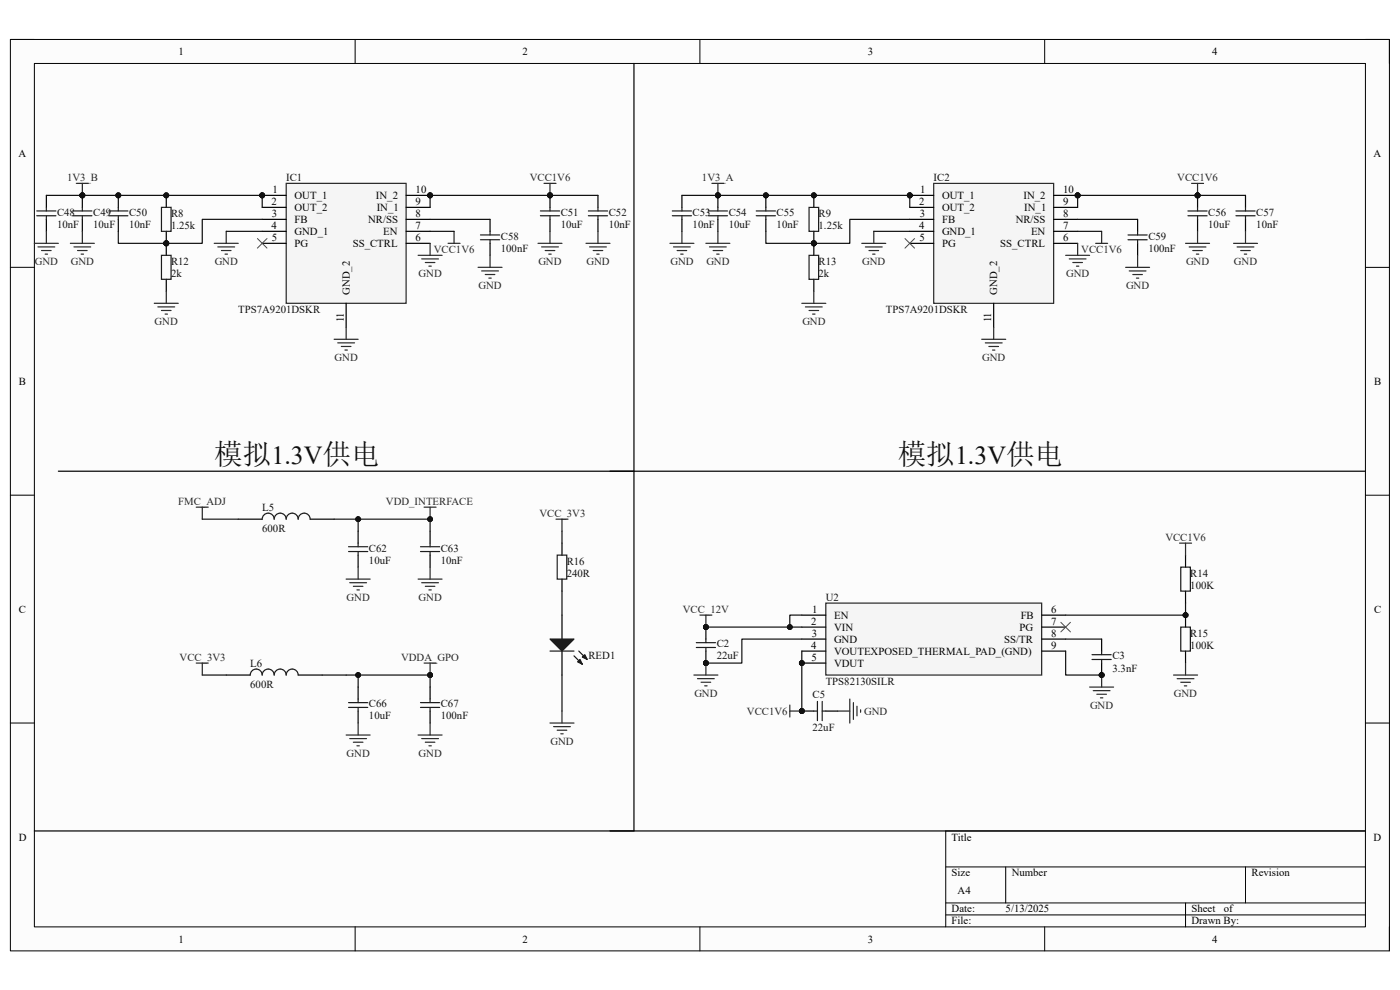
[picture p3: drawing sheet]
<svg xmlns="http://www.w3.org/2000/svg" width="297mm" height="210mm" viewBox="0 0 297 210" stroke-linecap="round" stroke-linejoin="round" font-family="sans-serif">
<path d="M2.2 8.4h292.6v193.3h-292.6z" fill-rule="evenodd" fill="#fcfcfc"/>
<path d="M2.2 8.4h292.6v193.3h-292.6z" fill="none" stroke="#000" stroke-width=".21"/>
<path d="M7.3 13.5h282.4v183.1h-282.4z" fill-rule="evenodd" fill="#fcfcfc"/>
<g fill="none" stroke="#000" stroke-width=".21">
<path d="M2.2 8.4h5.1M7.3 13.5h282.4v183.1h-282.4zM75.3 8.4v5.1M148.5 8.4v5.1M221.6 8.4v5.1M289.7 8.4h5.1v5.1M2.2 56.7h5.1M289.7 56.7h5.1M2.2 105h5.1M289.7 105.1h5.1M2.2 153.4h5.1M289.7 153.4h5.1"/>
<path d="M289.7 176.3h-89.1v20.3M75.3 196.6v5.1M148.5 196.6v5.1M200.6 183.9h89.1M200.6 191.5h89.1M200.6 194.1h89.1M213.4 183.9v7.6M221.6 196.6v5.1M251.5 191.5v5.1M264.2 183.9v7.6M294.8 196.6v5.1"/>
</g>
<path d="M134.5 13.5v162.8M12.4 100h277.3M7.3 176.3h282.4" fill="none" stroke="#000" stroke-width=".25"/>
<circle cx="170.1" cy="140.7" r=".51" fill="#0e0e0e"/>
<circle cx="170.1" cy="140.7" r=".51" fill="none" stroke="#0e0e0e" stroke-width=".21"/>
<path d="M175.2 127.9h45.8v15.3h-45.8z" fill-rule="evenodd" fill="#f5f5f5"/>
<path d="M175.2 127.9h45.8v15.3h-45.8z" fill="none" stroke="#262626" stroke-width=".25"/>
<path d="M170.1 130.5h5.1M170.1 133h5.1M170.1 135.6h5.1M170.1 138.1h5.1M170.1 140.7h5.1" fill="none" stroke="#000" stroke-width=".25"/>
<circle cx="170.1" cy="140.7" r=".51" fill="#0e0e0e"/>
<circle cx="170.1" cy="140.7" r=".51" fill="none" stroke="#0e0e0e" stroke-width=".21"/>
<path d="M221 130.5h5.1M221 133h5.1M221 135.6h5.1M221 138.1h5.1" fill="none" stroke="#000" stroke-width=".25"/>
<path d="M148.5 130.5h2.5M149.8 130.5v2.5" fill="none" stroke="#262626" stroke-width=".25"/>
<circle cx="149.8" cy="133" r=".51" fill="#0e0e0e"/>
<circle cx="149.8" cy="133" r=".51" fill="none" stroke="#0e0e0e" stroke-width=".21"/>
<circle cx="149.8" cy="140.7" r=".51" fill="#0e0e0e"/>
<circle cx="149.8" cy="140.7" r=".51" fill="none" stroke="#0e0e0e" stroke-width=".21"/>
<circle cx="149.8" cy="133" r=".51" fill="#0e0e0e"/>
<circle cx="149.8" cy="133" r=".51" fill="none" stroke="#0e0e0e" stroke-width=".21"/>
<path d="M149.8 138.1v2.6" fill="none" stroke="#000" stroke-width=".25"/>
<circle cx="149.8" cy="140.7" r=".51" fill="#0e0e0e"/>
<circle cx="149.8" cy="140.7" r=".51" fill="none" stroke="#0e0e0e" stroke-width=".21"/>
<path d="M149.8 133v2.6" fill="none" stroke="#000" stroke-width=".25"/>
<circle cx="149.8" cy="133" r=".51" fill="#0e0e0e"/>
<circle cx="149.8" cy="133" r=".51" fill="none" stroke="#0e0e0e" stroke-width=".21"/>
<path d="M147.7 136.3h4.1M147.7 137.4h4.1M149.8 135.6v.7M149.8 137.4v.7" fill="none" stroke="#1c1c1c" stroke-width=".25"/>
<path d="M147.2 143.2h5.1M148 144h3.5M148.7 144.7h2.1M149.5 145.5h.5M149.8 140.7v2.5" fill="none" stroke="#262626" stroke-width=".25"/>
<circle cx="149.8" cy="140.7" r=".51" fill="#0e0e0e"/>
<circle cx="149.8" cy="140.7" r=".51" fill="none" stroke="#0e0e0e" stroke-width=".21"/>
<circle cx="170.1" cy="150.8" r=".51" fill="#0e0e0e"/>
<circle cx="170.1" cy="150.8" r=".51" fill="none" stroke="#0e0e0e" stroke-width=".21"/>
<path d="M170.1 150.8h2.6M175.2 150.8h2.5" fill="none" stroke="#000" stroke-width=".25"/>
<circle cx="170.1" cy="150.8" r=".51" fill="#0e0e0e"/>
<circle cx="170.1" cy="150.8" r=".51" fill="none" stroke="#0e0e0e" stroke-width=".21"/>
<path d="M250.5 120.3h2v5.1h-2zM172.7 150.8h.7M173.4 148.8v4.1M174.4 148.8v4.1M174.4 150.8h.8" fill="none" stroke="#1c1c1c" stroke-width=".25"/>
<path d="M177.7 150.8h2.6M180.3 148.3v5.1M181 149.1v3.5M181.8 149.8v2.1M182.6 150.6v.5" fill="none" stroke="#262626" stroke-width=".25"/>
<path d="M251.5 117.8v2.5M251.5 125.4v2.5" fill="none" stroke="#000" stroke-width=".25"/>
<circle cx="251.5" cy="130.5" r=".51" fill="#0e0e0e"/>
<circle cx="251.5" cy="130.5" r=".51" fill="none" stroke="#0e0e0e" stroke-width=".21"/>
<path d="M251.5 130.5v2.5" fill="none" stroke="#000" stroke-width=".25"/>
<circle cx="251.5" cy="130.5" r=".51" fill="#0e0e0e"/>
<circle cx="251.5" cy="130.5" r=".51" fill="none" stroke="#0e0e0e" stroke-width=".21"/>
<path d="M251.5 138.1v2.6" fill="none" stroke="#000" stroke-width=".25"/>
<path d="M250.5 133h2v5.1h-2z" fill="none" stroke="#1c1c1c" stroke-width=".25"/>
<path d="M249 143.2h5.1M249.7 144h3.6M250.5 144.7h2M251.3 145.5h.5M251.5 140.7v2.5" fill="none" stroke="#262626" stroke-width=".25"/>
<circle cx="233.7" cy="143.2" r=".51" fill="#0e0e0e"/>
<circle cx="233.7" cy="143.2" r=".51" fill="none" stroke="#0e0e0e" stroke-width=".21"/>
<path d="M233.7 135.6v2.5M233.7 140.7v2.5" fill="none" stroke="#000" stroke-width=".25"/>
<circle cx="233.7" cy="143.2" r=".51" fill="#0e0e0e"/>
<circle cx="233.7" cy="143.2" r=".51" fill="none" stroke="#0e0e0e" stroke-width=".21"/>
<path d="M231.7 139.9h4M231.7 138.9h4M233.7 138.1v.8M233.7 139.9v.8" fill="none" stroke="#1c1c1c" stroke-width=".25"/>
<path d="M231.2 145.8h5.1M231.9 146.5h3.6M232.7 147.3h2M233.5 148h.5M233.7 143.2v2.6" fill="none" stroke="#262626" stroke-width=".25"/>
<circle cx="233.7" cy="143.2" r=".51" fill="#0e0e0e"/>
<circle cx="233.7" cy="143.2" r=".51" fill="none" stroke="#0e0e0e" stroke-width=".21"/>
<path d="M225.1 132l2 2M227.1 132l-2 2" fill="none" stroke="#4c4c4c" stroke-width=".21"/>
<path d="M250.2 115.2h2.6M251.5 115.2v2.6M167.6 149.6v2.5M167.6 150.8h2.5" fill="none" stroke="#262626" stroke-width=".25"/>
<circle cx="170.1" cy="150.8" r=".51" fill="#0e0e0e"/>
<circle cx="170.1" cy="150.8" r=".51" fill="none" stroke="#0e0e0e" stroke-width=".21"/>
<circle cx="193" cy="41.4" r=".51" fill="#0e0e0e"/>
<circle cx="193" cy="41.4" r=".51" fill="none" stroke="#0e0e0e" stroke-width=".21"/>
<circle cx="228.6" cy="41.4" r=".51" fill="#0e0e0e"/>
<circle cx="228.6" cy="41.4" r=".51" fill="none" stroke="#0e0e0e" stroke-width=".21"/>
<path d="M198.1 38.9h25.4v25.4h-25.4z" fill-rule="evenodd" fill="#f5f5f5"/>
<path d="M198.1 38.9h25.4v25.4h-25.4z" fill="none" stroke="#262626" stroke-width=".25"/>
<path d="M193 41.4h5.1" fill="none" stroke="#000" stroke-width=".25"/>
<circle cx="193" cy="41.4" r=".51" fill="#0e0e0e"/>
<circle cx="193" cy="41.4" r=".51" fill="none" stroke="#0e0e0e" stroke-width=".21"/>
<path d="M193 44h5.1M193 46.5h5.1M193 49.1h5.1M193 51.6h5.1M223.5 41.4h5.1M210.8 64.3v5.1" fill="none" stroke="#000" stroke-width=".25"/>
<circle cx="228.6" cy="41.4" r=".51" fill="#0e0e0e"/>
<circle cx="228.6" cy="41.4" r=".51" fill="none" stroke="#0e0e0e" stroke-width=".21"/>
<path d="M223.5 44h5.1M223.5 46.5h5.1M223.5 49.1h5.1M223.5 51.6h5.1" fill="none" stroke="#000" stroke-width=".25"/>
<circle cx="254.1" cy="41.4" r=".51" fill="#0e0e0e"/>
<circle cx="254.1" cy="41.4" r=".51" fill="none" stroke="#0e0e0e" stroke-width=".21"/>
<path d="M254.1 41.4v2.6M254.1 46.5v2.6" fill="none" stroke="#000" stroke-width=".25"/>
<circle cx="254.1" cy="41.4" r=".51" fill="#0e0e0e"/>
<circle cx="254.1" cy="41.4" r=".51" fill="none" stroke="#0e0e0e" stroke-width=".21"/>
<path d="M239.3 49.8h4.1M239.3 50.9h4.1M241.3 49.1v.7M241.3 50.9v.7M252 44.8h4.1M252 45.8h4.1M254.1 44v.8M254.1 45.8v.7" fill="none" stroke="#1c1c1c" stroke-width=".25"/>
<path d="M238.8 56.7h5.1M239.6 57.5h3.5M240.3 58.2h2.1M241.1 59h.5M241.3 54.2v2.5M251.5 51.6h5.1M252.3 52.4h3.5M253 53.1h2.1M253.8 53.9h.5M254.1 49.1v2.5" fill="none" stroke="#262626" stroke-width=".25"/>
<path d="M241.3 46.5v2.6M241.3 51.6v2.6" fill="none" stroke="#000" stroke-width=".25"/>
<circle cx="152.3" cy="41.4" r=".51" fill="#0e0e0e"/>
<circle cx="152.3" cy="41.4" r=".51" fill="none" stroke="#0e0e0e" stroke-width=".21"/>
<path d="M152.3 41.4v2.6M152.3 46.5v2.6" fill="none" stroke="#000" stroke-width=".25"/>
<circle cx="152.3" cy="41.4" r=".51" fill="#0e0e0e"/>
<circle cx="152.3" cy="41.4" r=".51" fill="none" stroke="#0e0e0e" stroke-width=".21"/>
<path d="M150.3 44.8h4M150.3 45.8h4M152.3 44v.8M152.3 45.8v.7" fill="none" stroke="#1c1c1c" stroke-width=".25"/>
<path d="M151 38.9h2.6M152.3 38.9v2.5" fill="none" stroke="#262626" stroke-width=".25"/>
<circle cx="152.3" cy="41.4" r=".51" fill="#0e0e0e"/>
<circle cx="152.3" cy="41.4" r=".51" fill="none" stroke="#0e0e0e" stroke-width=".21"/>
<path d="M149.8 51.6h5M150.5 52.4h3.6M151.3 53.1h2M152 53.9h.6M152.3 49.1v2.5" fill="none" stroke="#262626" stroke-width=".25"/>
<circle cx="172.7" cy="41.4" r=".51" fill="#0e0e0e"/>
<circle cx="172.7" cy="41.4" r=".51" fill="none" stroke="#0e0e0e" stroke-width=".21"/>
<circle cx="172.7" cy="51.6" r=".51" fill="#0e0e0e"/>
<circle cx="172.7" cy="51.6" r=".51" fill="none" stroke="#0e0e0e" stroke-width=".21"/>
<path d="M172.7 41.4v2.6" fill="none" stroke="#000" stroke-width=".25"/>
<circle cx="172.7" cy="41.4" r=".51" fill="#0e0e0e"/>
<circle cx="172.7" cy="41.4" r=".51" fill="none" stroke="#0e0e0e" stroke-width=".21"/>
<path d="M172.7 49.1v2.5" fill="none" stroke="#000" stroke-width=".25"/>
<circle cx="172.7" cy="51.6" r=".51" fill="#0e0e0e"/>
<circle cx="172.7" cy="51.6" r=".51" fill="none" stroke="#0e0e0e" stroke-width=".21"/>
<path d="M171.6 44h2.1v5.1h-2.1z" fill="none" stroke="#1c1c1c" stroke-width=".25"/>
<circle cx="172.7" cy="51.6" r=".51" fill="#0e0e0e"/>
<circle cx="172.7" cy="51.6" r=".51" fill="none" stroke="#0e0e0e" stroke-width=".21"/>
<path d="M172.7 51.6v2.6" fill="none" stroke="#000" stroke-width=".25"/>
<circle cx="172.7" cy="51.6" r=".51" fill="#0e0e0e"/>
<circle cx="172.7" cy="51.6" r=".51" fill="none" stroke="#0e0e0e" stroke-width=".21"/>
<path d="M172.7 59.3v2.5" fill="none" stroke="#000" stroke-width=".25"/>
<path d="M171.6 54.2h2.1v5.1h-2.1z" fill="none" stroke="#1c1c1c" stroke-width=".25"/>
<circle cx="162.5" cy="41.4" r=".51" fill="#0e0e0e"/>
<circle cx="162.5" cy="41.4" r=".51" fill="none" stroke="#0e0e0e" stroke-width=".21"/>
<path d="M162.5 41.4v2.6M162.5 46.5v2.6" fill="none" stroke="#000" stroke-width=".25"/>
<circle cx="162.5" cy="41.4" r=".51" fill="#0e0e0e"/>
<circle cx="162.5" cy="41.4" r=".51" fill="none" stroke="#0e0e0e" stroke-width=".21"/>
<path d="M160.4 44.8h4.1M160.4 45.8h4.1M162.5 44v.8M162.5 45.8v.7" fill="none" stroke="#1c1c1c" stroke-width=".25"/>
<g fill="none" stroke="#262626" stroke-width=".25">
<path d="M182.8 51.6h5.1M183.6 52.4h3.6M184.4 53.1h2M185.1 53.9h.5M185.4 49.1v2.5M226.1 54.2h5.1M226.8 54.9h3.6M227.6 55.7h2M228.4 56.5h.5M228.6 51.6v2.6M170.1 64.3h5.1M170.9 65.1h3.5"/>
<path d="M171.6 65.9h2.1M172.4 66.6h.5M172.7 61.8v2.5M208.3 72h5.1M209 72.7h3.6M209.8 73.5h2M210.6 74.3h.5M210.8 69.4v2.6"/>
</g>
<path d="M192 50.6l2 2M194 50.6l-2 2" fill="none" stroke="#4c4c4c" stroke-width=".21"/>
<circle cx="55.6" cy="41.4" r=".51" fill="#0e0e0e"/>
<circle cx="55.6" cy="41.4" r=".51" fill="none" stroke="#0e0e0e" stroke-width=".21"/>
<circle cx="91.2" cy="41.4" r=".51" fill="#0e0e0e"/>
<circle cx="91.2" cy="41.4" r=".51" fill="none" stroke="#0e0e0e" stroke-width=".21"/>
<path d="M60.7 38.9h25.5v25.4h-25.5z" fill-rule="evenodd" fill="#f5f5f5"/>
<path d="M60.7 38.9h25.5v25.4h-25.5z" fill="none" stroke="#262626" stroke-width=".25"/>
<path d="M55.6 41.4h5.1" fill="none" stroke="#000" stroke-width=".25"/>
<circle cx="55.6" cy="41.4" r=".51" fill="#0e0e0e"/>
<circle cx="55.6" cy="41.4" r=".51" fill="none" stroke="#0e0e0e" stroke-width=".21"/>
<path d="M55.6 44h5.1M55.6 46.5h5.1M55.6 49.1h5.1M55.6 51.6h5.1M86.2 41.4h5M73.4 64.3v5.1" fill="none" stroke="#000" stroke-width=".25"/>
<circle cx="91.2" cy="41.4" r=".51" fill="#0e0e0e"/>
<circle cx="91.2" cy="41.4" r=".51" fill="none" stroke="#0e0e0e" stroke-width=".21"/>
<path d="M86.2 44h5M86.2 46.5h5M86.2 49.1h5M86.2 51.6h5" fill="none" stroke="#000" stroke-width=".25"/>
<circle cx="116.7" cy="41.4" r=".51" fill="#0e0e0e"/>
<circle cx="116.7" cy="41.4" r=".51" fill="none" stroke="#0e0e0e" stroke-width=".21"/>
<path d="M116.7 41.4v2.6M116.7 46.5v2.6" fill="none" stroke="#000" stroke-width=".25"/>
<circle cx="116.7" cy="41.4" r=".51" fill="#0e0e0e"/>
<circle cx="116.7" cy="41.4" r=".51" fill="none" stroke="#0e0e0e" stroke-width=".21"/>
<path d="M101.9 49.8h4.1M101.9 50.9h4.1M104 49.1v.7M104 50.9v.7M114.6 44.8h4.1M114.6 45.8h4.1M116.7 44v.8M116.7 45.8v.7" fill="none" stroke="#1c1c1c" stroke-width=".25"/>
<path d="M101.4 56.7h5.1M102.2 57.5h3.5M102.9 58.2h2.1M103.7 59h.5M104 54.2v2.5M114.1 51.6h5.1M114.9 52.4h3.6M115.7 53.1h2M116.4 53.9h.5M116.7 49.1v2.5" fill="none" stroke="#262626" stroke-width=".25"/>
<path d="M104 46.5v2.6M104 51.6v2.6" fill="none" stroke="#000" stroke-width=".25"/>
<circle cx="17.5" cy="41.4" r=".51" fill="#0e0e0e"/>
<circle cx="17.5" cy="41.4" r=".51" fill="none" stroke="#0e0e0e" stroke-width=".21"/>
<path d="M17.5 41.4v2.6M17.5 46.5v2.6" fill="none" stroke="#000" stroke-width=".25"/>
<circle cx="17.5" cy="41.4" r=".51" fill="#0e0e0e"/>
<circle cx="17.5" cy="41.4" r=".51" fill="none" stroke="#0e0e0e" stroke-width=".21"/>
<path d="M15.4 44.8h4.1M15.4 45.8h4.1M17.5 44v.8M17.5 45.8v.7" fill="none" stroke="#1c1c1c" stroke-width=".25"/>
<path d="M16.2 38.9h2.5M17.5 38.9v2.5" fill="none" stroke="#262626" stroke-width=".25"/>
<circle cx="17.5" cy="41.4" r=".51" fill="#0e0e0e"/>
<circle cx="17.5" cy="41.4" r=".51" fill="none" stroke="#0e0e0e" stroke-width=".21"/>
<path d="M14.9 51.6h5.1M15.7 52.4h3.5M16.4 53.1h2.1M17.2 53.9h.5M17.5 49.1v2.5" fill="none" stroke="#262626" stroke-width=".25"/>
<circle cx="35.3" cy="41.4" r=".51" fill="#0e0e0e"/>
<circle cx="35.3" cy="41.4" r=".51" fill="none" stroke="#0e0e0e" stroke-width=".21"/>
<circle cx="35.3" cy="51.6" r=".51" fill="#0e0e0e"/>
<circle cx="35.3" cy="51.6" r=".51" fill="none" stroke="#0e0e0e" stroke-width=".21"/>
<path d="M35.3 41.4v2.6" fill="none" stroke="#000" stroke-width=".25"/>
<circle cx="35.3" cy="41.4" r=".51" fill="#0e0e0e"/>
<circle cx="35.3" cy="41.4" r=".51" fill="none" stroke="#0e0e0e" stroke-width=".21"/>
<path d="M35.3 49.1v2.5" fill="none" stroke="#000" stroke-width=".25"/>
<circle cx="35.3" cy="51.6" r=".51" fill="#0e0e0e"/>
<circle cx="35.3" cy="51.6" r=".51" fill="none" stroke="#0e0e0e" stroke-width=".21"/>
<path d="M34.3 44h2v5.1h-2z" fill="none" stroke="#1c1c1c" stroke-width=".25"/>
<circle cx="35.3" cy="51.6" r=".51" fill="#0e0e0e"/>
<circle cx="35.3" cy="51.6" r=".51" fill="none" stroke="#0e0e0e" stroke-width=".21"/>
<path d="M35.3 51.6v2.6" fill="none" stroke="#000" stroke-width=".25"/>
<circle cx="35.3" cy="51.6" r=".51" fill="#0e0e0e"/>
<circle cx="35.3" cy="51.6" r=".51" fill="none" stroke="#0e0e0e" stroke-width=".21"/>
<path d="M35.3 59.3v2.5" fill="none" stroke="#000" stroke-width=".25"/>
<path d="M34.3 54.2h2v5.1h-2z" fill="none" stroke="#1c1c1c" stroke-width=".25"/>
<circle cx="25.1" cy="41.4" r=".51" fill="#0e0e0e"/>
<circle cx="25.1" cy="41.4" r=".51" fill="none" stroke="#0e0e0e" stroke-width=".21"/>
<path d="M25.1 41.4v2.6M25.1 46.5v2.6" fill="none" stroke="#000" stroke-width=".25"/>
<circle cx="25.1" cy="41.4" r=".51" fill="#0e0e0e"/>
<circle cx="25.1" cy="41.4" r=".51" fill="none" stroke="#0e0e0e" stroke-width=".21"/>
<g fill="none" stroke="#1c1c1c" stroke-width=".25">
<path d="M23.1 44.8h4M23.1 45.8h4M25.1 44v.8M25.1 45.8v.7M55.6 110.1a1.27 1.27 0 0 1 1.3-1.2 1.27 1.27 0 0 1 1.3 1.2 1.27 1.27 0 0 1 1.2-1.2 1.27 1.27 0 0 1 1.3 1.2 1.27 1.27 0 0 1 1.3-1.2 1.27 1.27 0 0 1 1.3 1.2 1.27 1.27 0 0 1 1.2-1.2 1.27 1.27 0 0 1 1.3 1.2M73.9 116h4.1M73.9 117h4.1M76 115.2v.8M76 117v.8M89.2 116h4.1M89.2 117h4.1M91.2 115.2v.8"/>
<path d="M91.2 117v.8"/>
</g>
<g fill="none" stroke="#262626" stroke-width=".25">
<path d="M45.5 51.6h5M46.2 52.4h3.6M47 53.1h2M47.7 53.9h.5M48 49.1v2.5M88.7 54.2h5.1M89.5 54.9h3.5M90.2 55.7h2.1M91 56.5h.5M91.2 51.6v2.6M32.7 64.3h5.1M33.5 65.1h3.6"/>
<path d="M34.3 65.9h2M35 66.6h.5M35.3 61.8v2.5M70.9 72h5.1M71.7 72.7h3.5M72.4 73.5h2.1M73.2 74.3h.5M73.4 69.4v2.6M90 107.6h2.5M91.2 107.6v2.5M73.4 122.9h5.1M74.2 123.6h3.6"/>
<path d="M75 124.4h2M75.7 125.1h.5M76 120.3v2.6M88.7 122.9h5.1M89.5 123.6h3.5M90.2 124.4h2.1M91 125.1h.5M91.2 120.3v2.6"/>
</g>
<path d="M54.6 50.6l2 2M56.6 50.6l-2 2" fill="none" stroke="#4c4c4c" stroke-width=".21"/>
<path d="M50.5 110.1h5.1M65.8 110.1h5.1M76 112.7v2.5M76 117.8v2.5M91.2 112.7v2.5M91.2 117.8v2.5" fill="none" stroke="#000" stroke-width=".25"/>
<circle cx="91.2" cy="110.1" r=".51" fill="#0e0e0e"/>
<circle cx="91.2" cy="110.1" r=".51" fill="none" stroke="#0e0e0e" stroke-width=".21"/>
<path d="M41.6 107.6h2.6M42.9 107.6v2.5" fill="none" stroke="#262626" stroke-width=".25"/>
<path d="M119.2 115.2v2.6M119.2 122.9v2.5M119.2 130.5v5.1M119.2 138.1v5.1" fill="none" stroke="#000" stroke-width=".25"/>
<path d="M118.2 117.8h2v5.1h-2z" fill="none" stroke="#1c1c1c" stroke-width=".25"/>
<path d="M116.7 135.6h5.1l-2.6 2.5z" fill="#1c1c1c"/>
<path d="M116.7 135.6h5.1l-2.6 2.5zM121.8 139.1l1.7 1.8M122.8 138.1l1.8 1.8" fill="none" stroke="#1c1c1c" stroke-width=".25"/>
<path d="M122.5 140.4l.5-.5 .5 1z" fill="#1c1c1c"/>
<path d="M122.5 140.4l.5-.5 .5 1z" fill="none" stroke="#1c1c1c" stroke-width=".25"/>
<path d="M123.5 139.4l.6-.5 .5 1z" fill="#1c1c1c"/>
<g fill="none" stroke="#1c1c1c" stroke-width=".25">
<path d="M7.8 44.8h4.1M7.8 45.8h4.1M9.8 44v.8M9.8 45.8v.7M124.8 44.8h4.1M124.8 45.8h4.1M126.9 44v.8M126.9 45.8v.7M142.6 44.8h4.1M142.6 45.8h4.1M144.7 44v.8M144.7 45.8v.7"/>
<path d="M262.2 44.8h4.1M262.2 45.8h4.1M264.2 44v.8M264.2 45.8v.7M116.7 138.1h5.1M123.5 139.4l.6-.5 .5 1z"/>
</g>
<g fill="none" stroke="#262626" stroke-width=".25">
<path d="M252.8 38.9h2.5M254.1 38.9v2.5M7.3 51.6h5.1M8.1 52.4h3.5M8.8 53.1h2.1M9.6 53.9h.5M9.8 49.1v2.5M124.3 51.6h5.1M125.1 52.4h3.5M125.8 53.1h2.1M126.6 53.9h.5M126.9 49.1v2.5"/>
<path d="M142.1 51.6h5.1M142.9 52.4h3.5M143.6 53.1h2.1M144.4 53.9h.5M144.7 49.1v2.5M261.7 51.6h5.1M262.5 52.4h3.5M263.2 53.1h2.1M264 53.9h.5M264.2 49.1v2.5M116.7 153.4h5.1M117.4 154.1h3.6"/>
<path d="M118.2 154.9h2M119 155.7h.5M119.2 150.8v2.6"/>
</g>
<path d="M9.8 41.4v2.6M9.8 46.5v2.6M126.9 41.4v2.6M126.9 46.5v2.6M144.7 41.4v2.6M144.7 46.5v2.6M264.2 41.4v2.6M264.2 46.5v2.6" fill="none" stroke="#000" stroke-width=".25"/>
<circle cx="254.1" cy="41.4" r=".51" fill="#0e0e0e"/>
<circle cx="254.1" cy="41.4" r=".51" fill="none" stroke="#0e0e0e" stroke-width=".21"/>
<path d="M115.4 38.9h2.6M116.7 38.9v2.5" fill="none" stroke="#262626" stroke-width=".25"/>
<circle cx="116.7" cy="41.4" r=".51" fill="#0e0e0e"/>
<circle cx="116.7" cy="41.4" r=".51" fill="none" stroke="#0e0e0e" stroke-width=".21"/>
<path d="M48 143.2h5.1M63.3 143.2h5M76 145.7v2.6M76 150.8v2.6M91.2 145.7v2.6M91.2 150.8v2.6" fill="none" stroke="#000" stroke-width=".25"/>
<path d="M53.1 143.2a1.27 1.27 0 0 1 1.3-1.3 1.27 1.27 0 0 1 1.2 1.3 1.27 1.27 0 0 1 1.3-1.3 1.27 1.27 0 0 1 1.3 1.3 1.27 1.27 0 0 1 1.2-1.3 1.27 1.27 0 0 1 1.3 1.3 1.27 1.27 0 0 1 1.3-1.3 1.27 1.27 0 0 1 1.3 1.3M73.9 149.1h4.1M73.9 150.1h4.1M76 148.3v.8M76 150.1v.7M89.2 149.1h4.1M89.2 150.1h4.1M91.2 148.3v.8M91.2 150.1v.7" fill="none" stroke="#1c1c1c" stroke-width=".25"/>
<path d="M73.4 155.9h5.1M74.2 156.7h3.6M75 157.5h2M75.7 158.2h.5M76 153.4v2.5M88.7 155.9h5.1M89.5 156.7h3.5M90 140.7h2.5M90.2 157.5h2.1M91 158.2h.5M91.2 140.7v2.5M91.2 153.4v2.5" fill="none" stroke="#262626" stroke-width=".25"/>
<circle cx="91.2" cy="143.2" r=".51" fill="#0e0e0e"/>
<circle cx="91.2" cy="143.2" r=".51" fill="none" stroke="#0e0e0e" stroke-width=".21"/>
<path d="M95.1 51.6h2.5M96.3 49.1v2.5M232.4 51.6h2.6M233.7 49.1v2.5M118 110.1h2.5M119.2 110.1v2.6M41.6 140.7h2.6M42.9 140.7v2.5" fill="none" stroke="#262626" stroke-width=".25"/>
<path d="M149.8 133h20.3" fill="none" stroke="#0e0e0e" stroke-width=".25"/>
<circle cx="167.6" cy="133" r=".51" fill="#0e0e0e"/>
<circle cx="167.6" cy="133" r=".51" fill="none" stroke="#0e0e0e" stroke-width=".21"/>
<circle cx="149.8" cy="133" r=".51" fill="#0e0e0e"/>
<circle cx="149.8" cy="133" r=".51" fill="none" stroke="#0e0e0e" stroke-width=".21"/>
<path d="M170.1 135.6h-12.7v5.1h-7.6" fill="none" stroke="#0e0e0e" stroke-width=".25"/>
<circle cx="149.8" cy="140.7" r=".51" fill="#0e0e0e"/>
<circle cx="149.8" cy="140.7" r=".51" fill="none" stroke="#0e0e0e" stroke-width=".21"/>
<path d="M170.1 138.1v12.7" fill="none" stroke="#0e0e0e" stroke-width=".25"/>
<circle cx="170.1" cy="140.7" r=".51" fill="#0e0e0e"/>
<circle cx="170.1" cy="140.7" r=".51" fill="none" stroke="#0e0e0e" stroke-width=".21"/>
<circle cx="170.1" cy="150.8" r=".51" fill="#0e0e0e"/>
<circle cx="170.1" cy="150.8" r=".51" fill="none" stroke="#0e0e0e" stroke-width=".21"/>
<path d="M226.1 135.6h7.6M251.5 127.9v2.6h-25.4" fill="none" stroke="#0e0e0e" stroke-width=".25"/>
<circle cx="251.5" cy="130.5" r=".51" fill="#0e0e0e"/>
<circle cx="251.5" cy="130.5" r=".51" fill="none" stroke="#0e0e0e" stroke-width=".21"/>
<path d="M226.1 138.1v5.1h7.6" fill="none" stroke="#0e0e0e" stroke-width=".25"/>
<circle cx="233.7" cy="143.2" r=".51" fill="#0e0e0e"/>
<circle cx="233.7" cy="143.2" r=".51" fill="none" stroke="#0e0e0e" stroke-width=".21"/>
<path d="M170.1 130.5h-2.5v2.5" fill="none" stroke="#0e0e0e" stroke-width=".25"/>
<circle cx="167.6" cy="133" r=".51" fill="#0e0e0e"/>
<circle cx="167.6" cy="133" r=".51" fill="none" stroke="#0e0e0e" stroke-width=".21"/>
<path d="M228.6 41.4v2.6" fill="none" stroke="#0e0e0e" stroke-width=".25"/>
<circle cx="228.6" cy="41.4" r=".51" fill="#0e0e0e"/>
<circle cx="228.6" cy="41.4" r=".51" fill="none" stroke="#0e0e0e" stroke-width=".21"/>
<path d="M228.6 41.4h25.5" fill="none" stroke="#0e0e0e" stroke-width=".25"/>
<circle cx="228.6" cy="41.4" r=".51" fill="#0e0e0e"/>
<circle cx="228.6" cy="41.4" r=".51" fill="none" stroke="#0e0e0e" stroke-width=".21"/>
<circle cx="254.1" cy="41.4" r=".51" fill="#0e0e0e"/>
<circle cx="254.1" cy="41.4" r=".51" fill="none" stroke="#0e0e0e" stroke-width=".21"/>
<path d="M162.5 49.1v2.5h10.2M228.6 46.5h12.7M228.6 49.1h5.1" fill="none" stroke="#0e0e0e" stroke-width=".25"/>
<circle cx="172.7" cy="51.6" r=".51" fill="#0e0e0e"/>
<circle cx="172.7" cy="51.6" r=".51" fill="none" stroke="#0e0e0e" stroke-width=".21"/>
<path d="M193 41.4v2.6" fill="none" stroke="#0e0e0e" stroke-width=".25"/>
<circle cx="193" cy="41.4" r=".51" fill="#0e0e0e"/>
<circle cx="193" cy="41.4" r=".51" fill="none" stroke="#0e0e0e" stroke-width=".21"/>
<path d="M185.4 49.1h7.6M193 46.5h-12.7v5.1h-7.6" fill="none" stroke="#0e0e0e" stroke-width=".25"/>
<circle cx="172.7" cy="51.6" r=".51" fill="#0e0e0e"/>
<circle cx="172.7" cy="51.6" r=".51" fill="none" stroke="#0e0e0e" stroke-width=".21"/>
<path d="M152.3 41.4h40.7" fill="none" stroke="#0e0e0e" stroke-width=".25"/>
<circle cx="193" cy="41.4" r=".51" fill="#0e0e0e"/>
<circle cx="193" cy="41.4" r=".51" fill="none" stroke="#0e0e0e" stroke-width=".21"/>
<circle cx="172.7" cy="41.4" r=".51" fill="#0e0e0e"/>
<circle cx="172.7" cy="41.4" r=".51" fill="none" stroke="#0e0e0e" stroke-width=".21"/>
<circle cx="162.5" cy="41.4" r=".51" fill="#0e0e0e"/>
<circle cx="162.5" cy="41.4" r=".51" fill="none" stroke="#0e0e0e" stroke-width=".21"/>
<circle cx="152.3" cy="41.4" r=".51" fill="#0e0e0e"/>
<circle cx="152.3" cy="41.4" r=".51" fill="none" stroke="#0e0e0e" stroke-width=".21"/>
<path d="M91.2 41.4v2.6" fill="none" stroke="#0e0e0e" stroke-width=".25"/>
<circle cx="91.2" cy="41.4" r=".51" fill="#0e0e0e"/>
<circle cx="91.2" cy="41.4" r=".51" fill="none" stroke="#0e0e0e" stroke-width=".21"/>
<path d="M91.2 41.4h25.5" fill="none" stroke="#0e0e0e" stroke-width=".25"/>
<circle cx="91.2" cy="41.4" r=".51" fill="#0e0e0e"/>
<circle cx="91.2" cy="41.4" r=".51" fill="none" stroke="#0e0e0e" stroke-width=".21"/>
<circle cx="116.7" cy="41.4" r=".51" fill="#0e0e0e"/>
<circle cx="116.7" cy="41.4" r=".51" fill="none" stroke="#0e0e0e" stroke-width=".21"/>
<path d="M25.1 49.1v2.5h10.2M91.2 46.5h12.8M91.2 49.1h5.1" fill="none" stroke="#0e0e0e" stroke-width=".25"/>
<circle cx="35.3" cy="51.6" r=".51" fill="#0e0e0e"/>
<circle cx="35.3" cy="51.6" r=".51" fill="none" stroke="#0e0e0e" stroke-width=".21"/>
<path d="M55.6 41.4v2.6" fill="none" stroke="#0e0e0e" stroke-width=".25"/>
<circle cx="55.6" cy="41.4" r=".51" fill="#0e0e0e"/>
<circle cx="55.6" cy="41.4" r=".51" fill="none" stroke="#0e0e0e" stroke-width=".21"/>
<path d="M48 49.1h7.6M55.6 46.5h-12.7v5.1h-7.6" fill="none" stroke="#0e0e0e" stroke-width=".25"/>
<circle cx="35.3" cy="51.6" r=".51" fill="#0e0e0e"/>
<circle cx="35.3" cy="51.6" r=".51" fill="none" stroke="#0e0e0e" stroke-width=".21"/>
<path d="M17.5 41.4h38.1" fill="none" stroke="#0e0e0e" stroke-width=".25"/>
<circle cx="55.6" cy="41.4" r=".51" fill="#0e0e0e"/>
<circle cx="55.6" cy="41.4" r=".51" fill="none" stroke="#0e0e0e" stroke-width=".21"/>
<circle cx="35.3" cy="41.4" r=".51" fill="#0e0e0e"/>
<circle cx="35.3" cy="41.4" r=".51" fill="none" stroke="#0e0e0e" stroke-width=".21"/>
<circle cx="25.1" cy="41.4" r=".51" fill="#0e0e0e"/>
<circle cx="25.1" cy="41.4" r=".51" fill="none" stroke="#0e0e0e" stroke-width=".21"/>
<circle cx="17.5" cy="41.4" r=".51" fill="#0e0e0e"/>
<circle cx="17.5" cy="41.4" r=".51" fill="none" stroke="#0e0e0e" stroke-width=".21"/>
<path d="M42.9 110.1h7.6M76 110.1v2.6" fill="none" stroke="#0e0e0e" stroke-width=".25"/>
<circle cx="76" cy="110.1" r=".51" fill="#0e0e0e"/>
<circle cx="76" cy="110.1" r=".51" fill="none" stroke="#0e0e0e" stroke-width=".21"/>
<path d="M9.8 41.4h7.7M119.2 112.7v2.5M119.2 125.4v5.1M119.2 143.2v7.6" fill="none" stroke="#0e0e0e" stroke-width=".25"/>
<circle cx="17.5" cy="41.4" r=".51" fill="#0e0e0e"/>
<circle cx="17.5" cy="41.4" r=".51" fill="none" stroke="#0e0e0e" stroke-width=".21"/>
<path d="M116.7 41.4h10.2" fill="none" stroke="#0e0e0e" stroke-width=".25"/>
<circle cx="116.7" cy="41.4" r=".51" fill="#0e0e0e"/>
<circle cx="116.7" cy="41.4" r=".51" fill="none" stroke="#0e0e0e" stroke-width=".21"/>
<path d="M144.7 41.4h7.6" fill="none" stroke="#0e0e0e" stroke-width=".25"/>
<circle cx="152.3" cy="41.4" r=".51" fill="#0e0e0e"/>
<circle cx="152.3" cy="41.4" r=".51" fill="none" stroke="#0e0e0e" stroke-width=".21"/>
<path d="M254.1 41.4h10.1" fill="none" stroke="#0e0e0e" stroke-width=".25"/>
<circle cx="254.1" cy="41.4" r=".51" fill="#0e0e0e"/>
<circle cx="254.1" cy="41.4" r=".51" fill="none" stroke="#0e0e0e" stroke-width=".21"/>
<path d="M70.9 110.1h20.3v2.6" fill="none" stroke="#0e0e0e" stroke-width=".25"/>
<circle cx="76" cy="110.1" r=".51" fill="#0e0e0e"/>
<circle cx="76" cy="110.1" r=".51" fill="none" stroke="#0e0e0e" stroke-width=".21"/>
<circle cx="91.2" cy="110.1" r=".51" fill="#0e0e0e"/>
<circle cx="91.2" cy="110.1" r=".51" fill="none" stroke="#0e0e0e" stroke-width=".21"/>
<path d="M42.9 143.2h5.1M91.2 143.2v2.5" fill="none" stroke="#0e0e0e" stroke-width=".25"/>
<circle cx="91.2" cy="143.2" r=".51" fill="#0e0e0e"/>
<circle cx="91.2" cy="143.2" r=".51" fill="none" stroke="#0e0e0e" stroke-width=".21"/>
<path d="M68.3 143.2h22.9" fill="none" stroke="#0e0e0e" stroke-width=".25"/>
<circle cx="76" cy="143.2" r=".51" fill="#0e0e0e"/>
<circle cx="76" cy="143.2" r=".51" fill="none" stroke="#0e0e0e" stroke-width=".21"/>
<circle cx="91.2" cy="143.2" r=".51" fill="#0e0e0e"/>
<circle cx="91.2" cy="143.2" r=".51" fill="none" stroke="#0e0e0e" stroke-width=".21"/>
<path d="M76 143.2v2.5" fill="none" stroke="#0e0e0e" stroke-width=".25"/>
<circle cx="76" cy="143.2" r=".51" fill="#0e0e0e"/>
<circle cx="76" cy="143.2" r=".51" fill="none" stroke="#0e0e0e" stroke-width=".21"/>
<g font-size="6.1" fill="#0e0e0e">
<text x="45.5" y="98.5">模拟1.3V供电</text>
<text x="190.5" y="98.5">模拟1.3V供电</text>
</g>
<g font-size="2.3">
<text x="37.9" y="11.7">1</text>
<text x="110.9" y="11.7">2</text>
<text x="184.1" y="11.7">3</text>
<text x="257.1" y="11.7">4</text>
<text x="3.9" y="33.3">A</text>
<text x="291.4" y="33.3">A</text>
<text x="57.8" y="40.9">1</text>
<text x="88.2" y="40.9">10</text>
<text x="195.2" y="40.9">1</text>
<text x="225.6" y="40.9">10</text>
<text x="57.6" y="43.5">2</text>
<text x="57.7" y="46">3</text>
<text x="62.5" y="42.2">OUT_1</text>
<text x="62.5" y="44.7">OUT_2</text>
<text x="62.5" y="47.3">FB</text>
<text x="78.1" y="47.3">NR/SS</text>
<text x="79.8" y="42.2">IN_2</text>
<text x="79.9" y="44.7">IN_1</text>
<text x="88.2" y="43.5">9</text>
<text x="88.2" y="46">8</text>
<text x="195" y="43.5">2</text>
<text x="195.1" y="46">3</text>
<text x="199.9" y="42.2">OUT_1</text>
<text x="199.9" y="44.7">OUT_2</text>
<text x="199.9" y="47.3">FB</text>
<text x="215.5" y="47.3">NR/SS</text>
<text x="217.1" y="42.2">IN_2</text>
<text x="217.3" y="44.7">IN_1</text>
<text x="225.6" y="43.5">9</text>
<text x="225.6" y="46">8</text>
<text x="57.6" y="48.6">4</text>
<text x="57.7" y="51.1">5</text>
<text x="62.5" y="49.8">GND_1</text>
<text x="62.5" y="52.4">PG</text>
<text x="74.8" y="52.4">SS_CTRL</text>
<text x="81.3" y="49.8">EN</text>
<text x="88.2" y="48.6">7</text>
<text x="88.2" y="51.1">6</text>
<text x="195" y="48.6">4</text>
<text x="195.1" y="51.1">5</text>
<text x="199.9" y="49.8">GND_1</text>
<text x="199.9" y="52.4">PG</text>
<text x="212.2" y="52.4">SS_CTRL</text>
<text x="218.7" y="49.8">EN</text>
<text x="225.6" y="48.6">7</text>
<text x="225.6" y="51.1">6</text>
<text x="74.2" y="62.6" transform="rotate(-90 74.2 62.6)">GND_2</text>
<text x="211.6" y="62.6" transform="rotate(-90 211.6 62.6)">GND_2</text>
<text x="72.9" y="68.4" transform="rotate(-90 72.9 68.4)">11</text>
<text x="210.3" y="68.4" transform="rotate(-90 210.3 68.4)">11</text>
<text x="4" y="81.6">B</text>
<text x="291.5" y="81.6">B</text>
<text x="4" y="130">C</text>
<text x="172.3" y="130">1</text>
<text x="177" y="131.2">EN</text>
<text x="216.5" y="131.2">FB</text>
<text x="223" y="130">6</text>
<text x="291.5" y="130">C</text>
<text x="172.1" y="132.5">2</text>
<text x="172.1" y="137.6">4</text>
<text x="172.2" y="135">3</text>
<text x="177" y="133.8">VIN</text>
<text x="177" y="136.3">GND</text>
<text x="213.1" y="136.3">SS/TR</text>
<text x="216.3" y="133.8">PG</text>
<text x="223" y="132.5">7</text>
<text x="223" y="135">8</text>
<text x="223" y="137.6">9</text>
<text x="172.2" y="140.1">5</text>
<text x="177" y="138.9">VOUTEXPOSED_THERMAL_PAD_(GND)</text>
<text x="177" y="141.4">VDUT</text>
<text x="4" y="178.3">D</text>
<text x="201.9" y="178.3">Title</text>
<text x="291.4" y="178.3">D</text>
<text x="201.9" y="185.9">Size</text>
<text x="214.6" y="185.9">Number</text>
<text x="265.5" y="185.9">Revision</text>
<text x="203.2" y="189.7">A4</text>
<text x="201.9" y="193.5">Date:</text>
<text x="201.9" y="196.1">File:</text>
<text x="213.3" y="193.5">5/13/2025</text>
<text x="252.8" y="196.1">Drawn By:</text>
<text x="252.8" y="193.5">Sheet</text>
<text x="259.6" y="193.5">of</text>
<text x="37.9" y="199.9">1</text>
<text x="110.9" y="199.9">2</text>
<text x="184.1" y="199.9">3</text>
<text x="257.1" y="199.9">4</text>
</g>
<g font-size="2.3" fill="#262626">
<text x="14.2" y="38.4">1V3_B</text>
<text x="112.4" y="38.4">VCC1V6</text>
<text x="148.9" y="38.4">1V3_A</text>
<text x="249.8" y="38.4">VCC1V6</text>
<text x="92" y="53.6">VCC1V6</text>
<text x="229.4" y="53.6">VCC1V6</text>
<text x="7.4" y="56.2">GND</text>
<text x="15" y="56.2">GND</text>
<text x="45.6" y="56.2">GND</text>
<text x="88.8" y="58.7">GND</text>
<text x="114.2" y="56.2">GND</text>
<text x="124.4" y="56.2">GND</text>
<text x="142.2" y="56.2">GND</text>
<text x="149.9" y="56.2">GND</text>
<text x="182.9" y="56.2">GND</text>
<text x="226.2" y="58.7">GND</text>
<text x="251.6" y="56.2">GND</text>
<text x="261.8" y="56.2">GND</text>
<text x="101.5" y="61.3">GND</text>
<text x="238.9" y="61.3">GND</text>
<text x="32.8" y="68.9">GND</text>
<text x="170.2" y="68.9">GND</text>
<text x="71" y="76.5">GND</text>
<text x="208.4" y="76.5">GND</text>
<text x="37.8" y="107.1">FMC_ADJ</text>
<text x="81.9" y="107.1">VDD_INTERFACE</text>
<text x="114.4" y="109.6">VCC_3V3</text>
<text x="247.2" y="114.7">VCC1V6</text>
<text x="73.5" y="127.4">GND</text>
<text x="88.8" y="127.4">GND</text>
<text x="144.9" y="130">VCC_12V</text>
<text x="38.1" y="140.1">VCC_3V3</text>
<text x="85.1" y="140.1">VDDA_GPO</text>
<text x="147.3" y="147.8">GND</text>
<text x="249" y="147.8">GND</text>
<text x="158.5" y="151.6">VCC1V6</text>
<text x="183.3" y="151.6">GND</text>
<text x="231.3" y="150.3">GND</text>
<text x="73.5" y="160.5">GND</text>
<text x="88.8" y="160.5">GND</text>
<text x="116.8" y="157.9">GND</text>
</g>
<g font-size="2.3" fill="#0e0e0e">
<text x="60.7" y="38.4">IC1</text>
<text x="198.1" y="38.4">IC2</text>
<text x="12.1" y="45.8">C48</text>
<text x="19.8" y="45.8">C49</text>
<text x="27.4" y="45.8">C50</text>
<text x="36.3" y="46">R8</text>
<text x="119" y="45.8">C51</text>
<text x="129.2" y="45.8">C52</text>
<text x="146.9" y="45.8">C53</text>
<text x="154.6" y="45.8">C54</text>
<text x="164.8" y="45.8">C55</text>
<text x="173.7" y="46">R9</text>
<text x="256.3" y="45.8">C56</text>
<text x="266.5" y="45.8">C57</text>
<text x="12.1" y="48.3">10nF</text>
<text x="19.8" y="48.3">10uF</text>
<text x="27.4" y="48.3">10nF</text>
<text x="36.3" y="48.6">1.25k</text>
<text x="106.3" y="53.4">100nF</text>
<text x="106.3" y="50.8">C58</text>
<text x="119" y="48.3">10uF</text>
<text x="129.2" y="48.3">10nF</text>
<text x="146.9" y="48.3">10nF</text>
<text x="154.6" y="48.3">10uF</text>
<text x="164.8" y="48.3">10nF</text>
<text x="173.7" y="48.6">1.25k</text>
<text x="243.6" y="53.4">100nF</text>
<text x="243.6" y="50.8">C59</text>
<text x="256.3" y="48.3">10uF</text>
<text x="266.5" y="48.3">10nF</text>
<text x="36.3" y="58.7">2k</text>
<text x="36.3" y="56.2">R12</text>
<text x="173.7" y="58.7">2k</text>
<text x="173.7" y="56.2">R13</text>
<text x="50.5" y="66.4">TPS7A9201DSKR</text>
<text x="187.9" y="66.4">TPS7A9201DSKR</text>
<text x="55.6" y="108.3">L5</text>
<text x="55.6" y="112.9">600R</text>
<text x="78.3" y="119.5">10uF</text>
<text x="78.3" y="117">C62</text>
<text x="93.5" y="119.5">10nF</text>
<text x="93.5" y="117">C63</text>
<text x="120.2" y="119.8">R16</text>
<text x="120.2" y="122.3">240R</text>
<text x="252.5" y="124.9">100K</text>
<text x="252.5" y="122.3">R14</text>
<text x="175.2" y="127.4">U2</text>
<text x="152.1" y="137.3">C2</text>
<text x="252.5" y="137.6">100K</text>
<text x="252.5" y="135">R15</text>
<text x="53.1" y="141.4">L6</text>
<text x="124.8" y="139.9">RED1</text>
<text x="152.1" y="139.9">22uF</text>
<text x="236" y="142.5">3.3nF</text>
<text x="236" y="139.9">C3</text>
<text x="53.1" y="146">600R</text>
<text x="172.4" y="148">C5</text>
<text x="175.2" y="145.2">TPS82130SILR</text>
<text x="78.3" y="152.6">10uF</text>
<text x="78.3" y="150.1">C66</text>
<text x="93.5" y="152.6">100nF</text>
<text x="93.5" y="150.1">C67</text>
<text x="172.4" y="155.2">22uF</text>
</g>
</svg>
